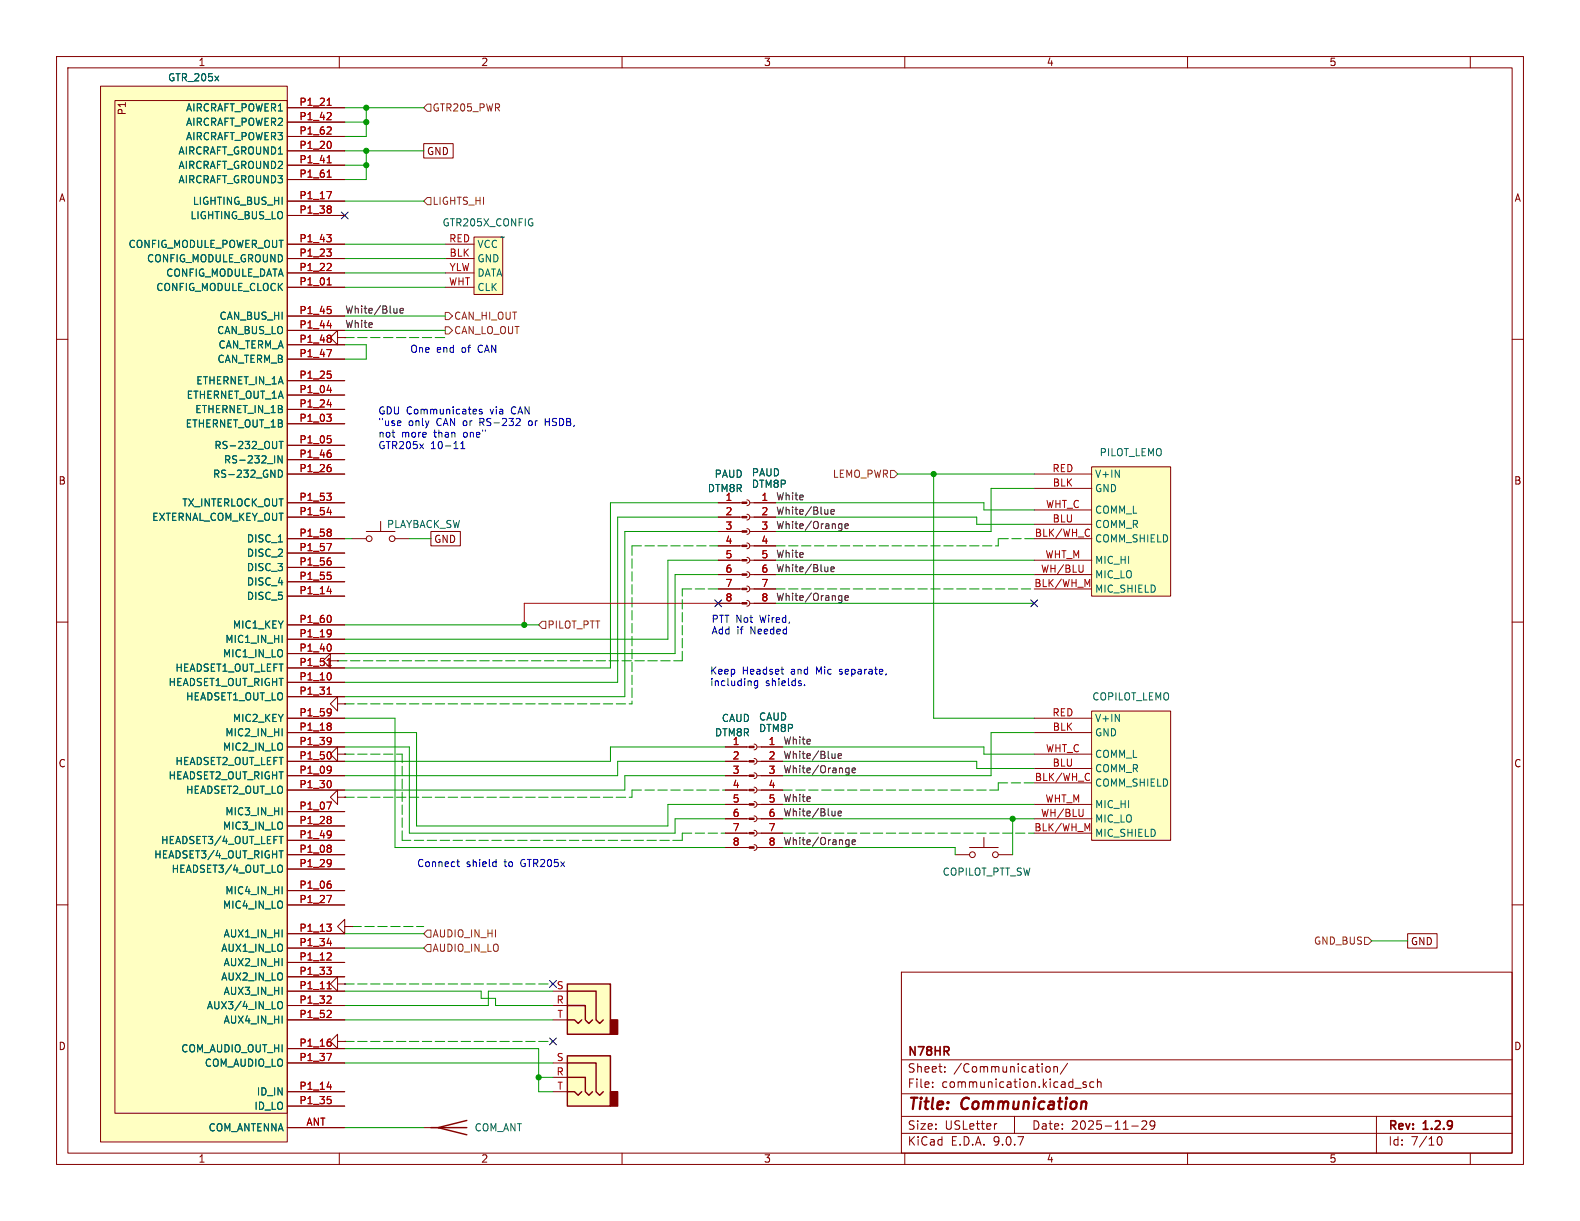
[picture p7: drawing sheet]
<svg xmlns="http://www.w3.org/2000/svg" width="279mm" height="216mm" viewBox="0 0 279 216" stroke-linecap="round" stroke-linejoin="round" font-family="sans-serif">
<g fill="none" stroke="#840000" stroke-width=".18">
<path d="M10 10h259.4v195.9h-259.4zM12 12h255.4v191.9h-255.4zM60 10v2M110 10v2M160 10v2M210 10v2M260 10v2M10 60h2M267.4 60h2M10 110h2M267.4 110h2M10 160h2"/>
<path d="M159.4 171.9h108v32h-108zM267.4 160h2M159.4 197.4h108M159.4 193.4h108M159.4 187.4h108M164.9 192.1v.2M164.9 191.4v.1M167.1 189.4v.2M167.1 188.7v.1M176.3 198.7l-.3 .1M179.4 197.4v3M185 188.7l.4-.1 .3 .3v.4l-.1 .2-.4 .1-.2-.2"/>
<path d="M186.4 188.7l.2-.1 .3 .1 .1 .9M186.4 188.6v1M188.8 188l-1.3 1.9M190.1 192.4h1.1M192.1 191.4l-.4-.1-.2 .2 .1 .2 .5 .2v.3h-.6M193.4 191.4l-.4-.1-.3 .3v.4l.2 .2h.5M194.1 191.4l.2-.1 .3 .1 .1 .9M194.1 190.8v1.5M200.1 199.1h1.2M201.9 198.3l.6-.1 .2 .1 .1 .3-.9 1.1h.9M204.2 198.8l-.3 .3h-.3l-.2-.3 .1-.5 .4-.1 .2 .1a.99 .99 0 0 1-.3 1.4h-.3M243.4 197.4v6.5"/>
<path d="M60 203.9v2M110 203.9v2M159.4 200.4h108M160 203.9v2M210 203.9v2M254.1 201.6l.2-.5 .2-.1a.81 .81 0 0 1 .6 .6 .81 .81 0 0 1-.3 .8h-.4l-.3-.5M260 203.9v2"/>
</g>
<path d="M193 82.6h14v22.8h-14z" fill="#ffffc2"/>
<g fill="none" stroke="#840000" stroke-width=".18">
<path d="M62.2 95.3h2.6M64.8 94h5M67.3 92.2v1.8M69.8 95.3h2.6M127 99.1h4.2M127 88.9h4.2M127 91.4h4.2M127 94h4.2M127 96.5h4.2M132.1 88.4l.3 .1 .2 .4-.2 .4-.3 .1M132.1 90.9l.3 .2 .2 .3-.2 .4-.3 .1M132.1 93.5l.3 .1 .2 .4-.2 .3-.3 .2"/>
<path d="M132.1 96l.3 .2 .2 .3-.2 .4-.3 .1M132.1 98.6l.3 .1 .2 .4-.2 .3-.3 .2M132.6 99.1h4.6M132.6 88.9h4.6M132.6 91.4h4.6M132.6 94h4.6M132.6 96.5h4.6M182.9 83.8h10.1M182.9 86.4h10.1M182.9 90.2h10.1M182.9 92.7h10.1M182.9 95.3h10.1"/>
<path d="M182.9 99.1h10.1M193 82.6h14v22.8h-14zM58.4 116.8v-1.2l-1.3 1.2 1.3 1.3v-1.3h1.3M59.7 116.8h.1M127 101.6h4.2M127 104.1h4.2M127 106.7h4.2M132.1 101.1l.3 .1 .2 .4-.2 .4-.3 .1M132.1 103.6l.3 .2 .2 .3-.2 .4-.3 .1M132.1 106.2l.3 .1 .2 .4-.2 .3-.3 .2M132.6 101.6h4.6M132.6 104.1h4.6"/>
<path d="M132.6 106.7h4.6M182.9 101.6h10.1M182.9 104.1h10.1M59.7 124.5v-1.3l-1.3 1.3 1.3 1.2v-1.2h1.3M61 124.5h.1M133.3 131.6l.4 .1 .2 .4-.2 .3-.4 .2M133.3 134.1l.4 .2 .2 .3-.2 .4-.4 .1M133.3 136.7l.4 .1 .2 .4-.2 .3-.4 .2M133.3 139.2l.4 .1 .2 .4-.2 .4-.4 .1M133.9 132.1h4.5M133.9 134.6h4.5M133.9 137.2h4.5"/>
<path d="M133.9 139.7h4.5M133.3 141.7l.4 .2 .2 .3-.2 .4-.4 .1M133.3 144.3l.4 .1 .2 .4-.2 .3-.4 .2M133.3 146.8l.4 .2 .2 .3-.2 .4-.4 .1M133.3 149.4l.4 .1 .2 .4-.2 .3-.4 .2M133.9 142.2h4.5M133.9 144.8h4.5M133.9 147.3h4.5M133.9 149.9h4.5M59.7 174v-1.3l-1.3 1.3 1.3 1.3v-1.3h1.3M61 174h.1M61 163.8v-1.2l-1.3 1.2 1.3 1.3v-1.3h1.2"/>
<path d="M62.2 163.8h.1M59.7 184.2v-1.3l-1.3 1.3 1.3 1.2v-1.2h1.3M61 184.2h.1M74.9 199.4h2.6"/>
<circle cx="65.3" cy="95.3" r=".51"/>
<circle cx="69.3" cy="95.3" r=".51"/>
</g>
<path d="M191.5 99.9v1l-.2 .3M192.4 93.6l.3 .1M192.7 94.7l-.3 .1M192.3 103.4l.4-.9v1.2" fill="none" stroke="#a90000" stroke-width=".18"/>
<g fill="#840000" stroke="#840000" stroke-width=".18">
<path d="M131.2 88.8h.9v.2h-.9z"/>
<path d="M131.2 91.3h.9v.3h-.9z"/>
<path d="M131.2 93.9h.9v.2h-.9z"/>
<path d="M131.2 96.4h.9v.2h-.9z"/>
<path d="M131.2 98.9h.9v.3h-.9z"/>
<path d="M131.2 101.5h.9v.2h-.9z"/>
<path d="M131.2 104h.9v.3h-.9z"/>
<path d="M131.2 106.6h.9v.2h-.9z"/>
</g>
<path d="M76.2 199.4h6.3M82.5 198.1l-5 1.3 5 1.3" fill="none" stroke="#840000" stroke-width=".25"/>
<path d="M100.3 174h7.6v8.9h-7.6z" fill="#ffffc2"/>
<path d="M107.9 180.3h1.3v2.6h-1.3z" fill="#840000" stroke="#840000" stroke-width=".25"/>
<path d="M100.3 174h7.6v8.9h-7.6zM100.3 177.8h3.2v2.5l.6 .7 .7-.7M100.3 175.3h5.1v5l.6 .7 .7-.7M100.3 180.3h1.3l.6 .7 .7-.7" fill="none" stroke="#840000" stroke-width=".25"/>
<path d="M97.8 175.3h2.5M97.8 177.8h2.5M97.8 180.3h2.5" fill="none" stroke="#840000" stroke-width=".18"/>
<path d="M100.3 186.7h7.6v8.9h-7.6z" fill="#ffffc2"/>
<path d="M107.9 193h1.3v2.6h-1.3z" fill="#840000" stroke="#840000" stroke-width=".25"/>
<path d="M100.3 186.7h7.6v8.9h-7.6zM100.3 190.5h3.2v2.5l.6 .7 .7-.7M100.3 193h1.3l.6 .7 .7-.7M100.3 188h5.1v5l.6 .7 .7-.7" fill="none" stroke="#840000" stroke-width=".25"/>
<path d="M59.7 133.4v-1.3l-1.3 1.3 1.3 1.2v-1.2h1.3M61 133.4h.1M97.8 188h2.5M97.8 190.5h2.5M97.8 193h2.5" fill="none" stroke="#840000" stroke-width=".18"/>
<path d="M83.8 41.9h5.1v10.2h-5.1z" fill="#ffffc2"/>
<path d="M78.7 43.2h5.1M78.7 45.7h5.1M78.7 48.3h5.1M78.7 50.8h5.1M83.8 41.9h5.1v10.2h-5.1zM59.7 141v-1.3l-1.3 1.3 1.3 1.2v-1.2h1.3M61 141h.1" fill="none" stroke="#840000" stroke-width=".18"/>
<path d="M193 125.7h14v22.9h-14z" fill="#ffffc2"/>
<g fill="none" stroke="#840000" stroke-width=".18">
<path d="M59.7 59.7v-1.3l-1.3 1.3 1.3 1.3v-1.3h1.3M61 59.7h.1M128.3 132.1h4.2M128.3 134.6h4.2M128.3 137.2h4.2M128.3 139.7h4.2M182.9 127h10.1M182.9 129.5h10.1M182.9 133.4h10.1M182.9 135.9h10.1M182.9 138.4h10.1M193 125.7h14v22.9h-14z"/>
<path d="M128.3 142.2h4.2M128.3 144.8h4.2M128.3 147.3h4.2M128.3 149.9h4.2M182.9 142.2h10.1M182.9 144.8h10.1M182.9 147.3h10.1"/>
</g>
<path d="M192.4 136.7l.3 .2M192.7 137.9l-.3 .1M191.5 143.1v1l-.2 .3M192.3 146.5l.4-.9v1.3" fill="none" stroke="#a90000" stroke-width=".18"/>
<g fill="#840000" stroke="#840000" stroke-width=".18">
<path d="M132.5 132h.8v.2h-.8z"/>
<path d="M132.5 134.5h.8v.2h-.8z"/>
<path d="M132.5 137h.8v.3h-.8z"/>
<path d="M132.5 139.6h.8v.2h-.8z"/>
<path d="M132.5 142.1h.8v.3h-.8z"/>
<path d="M132.5 144.7h.8v.2h-.8z"/>
<path d="M132.5 147.2h.8v.2h-.8z"/>
<path d="M132.5 149.7h.8v.3h-.8z"/>
</g>
<g fill="#ffffc2">
<path d="M17.8 15.2h33v186.7h-33z"/>
<path d="M20.3 17.8h30.5v179.1h-30.5z"/>
</g>
<g fill="none" stroke="#840000" stroke-width=".18">
<path d="M17.8 15.2h33v186.7h-33zM20.3 17.8h30.5v179.1h-30.5zM50.8 19.1h10.2M50.8 21.6h10.2M50.8 24.1h10.2M50.8 26.7h10.2M50.8 29.2h10.2M50.8 31.8h10.2M50.8 35.6h10.2M50.8 38.1h10.2M74.9 25.4h5.2v2.5h-5.2zM50.8 43.2h10.2"/>
<path d="M50.8 45.7h10.2M50.8 48.3h10.2M50.8 50.8h10.2M50.8 55.9h10.2M50.8 58.4h10.2M61 59.7h.1M50.8 61h10.2M50.8 63.5h10.2M50.8 67.3h10.2M50.8 69.9h10.2M50.8 72.4h10.2M50.8 74.9h10.2"/>
<path d="M50.8 78.7h10.2M50.8 81.3h10.2M50.8 83.8h10.2M50.8 88.9h10.2M50.8 91.4h10.2M50.8 95.3h10.2M50.8 97.8h10.2M76.2 94h5.2v2.5h-5.2zM127 88.9h3.8M127 91.4h3.8M127 94h3.8M127 96.5h3.8"/>
<path d="M127 99.1h3.8M133.3 88.9h3.9M133.3 91.4h3.9M133.3 94h3.9M133.3 96.5h3.9M133.3 99.1h3.9M50.8 100.3h10.2M50.8 102.9h10.2M50.8 105.4h10.2M50.8 110.5h10.2M50.8 113h10.2M50.8 115.6h10.2"/>
<path d="M50.8 118.1h10.2M59.7 116.8h.1M127 101.6h3.8M127 104.1h3.8M127 106.7h3.8M133.3 101.6h3.9M133.3 104.1h3.9M133.3 106.7h3.9M50.8 120.7h10.2M50.8 123.2h10.2M50.8 127h10.2M50.8 129.5h10.2"/>
<path d="M50.8 132.1h10.2M50.8 134.6h10.2M50.8 137.2h10.2M50.8 139.7h10.2M61 124.5h.1M61 133.4h.1M128.3 132.1h3.8M128.3 134.6h3.8M128.3 137.2h3.8M128.3 139.7h3.8M134.6 132.1h3.8M134.6 134.6h3.8"/>
<path d="M134.6 137.2h3.8M134.6 139.7h3.8M50.8 143.5h10.2M50.8 146.1h10.2M50.8 148.6h10.2M50.8 151.1h10.2M50.8 153.7h10.2M50.8 157.5h10.2M61 141h.1M128.3 149.9h3.8M128.3 142.2h3.8M128.3 144.8h3.8"/>
<path d="M128.3 147.3h3.8M134.6 149.9h3.8M134.6 142.2h3.8M134.6 144.8h3.8M134.6 147.3h3.8M168.9 151.1h2.5M171.4 149.9h5.1M174 148.1v1.8M176.5 151.1h2.6M50.8 160h10.2M50.8 165.1h10.2M50.8 167.6h10.2"/>
<path d="M50.8 170.2h10.2M50.8 172.7h10.2M50.8 175.3h10.2M50.8 177.8h10.2M61 174h.1M62.2 163.8h.1M248.9 165.1h5.2v2.5h-5.2zM50.8 180.3h10.2M50.8 185.4h10.2M50.8 188h10.2M50.8 193h10.2M50.8 195.6h10.2"/>
<path d="M50.8 199.4h10.2M61 184.2h.1"/>
<circle cx="172" cy="151.1" r=".51"/>
<circle cx="176" cy="151.1" r=".51"/>
</g>
<g fill="none" stroke="#a90000" stroke-width=".18">
<path d="M57.8 18.6h.8M58.5 20l.1 .1-.1 .3-.7 .8h.8M57.8 33.9h.8l-.5 1.2M57.8 28.8h.8M57.8 31.3h.8M58.5 22.5l.1 .2-.1 .3-.7 .7h.8M58.5 36.5l.1 .2-.1 .2M58.5 37l.1 .2-.1 .4M58.5 25.2v.8M57.8 41.5h.8l-.5 .5M57.8 44h.8l-.5 .5M57.8 50.4h.8"/>
<path d="M57.8 57.6h.8M57.9 54.2h.6M58.5 46.6l.1 .2-.1 .3-.7 .7h.8M58.5 54.7l.1 .2-.1 .5M58.5 59.3l.1 .2-.1 .3M58.5 59.9l.1 .2-.1 .4M58.5 42.1v.5M58.5 44.6v.6M57.8 61.8h.8l-.5 1.3M57.8 73.2h.8l-.5 .5M57.8 69h.8M57.8 71.5h.8"/>
<path d="M57.9 65.6h.6M57.9 77.1h.6M58.5 66.2l.1 .1-.1 .5M58.5 77.6l.1 .2-.1 .5M58.5 73.8v.6M57.8 87.2h.8l-.5 .5M57.8 96.1h.8l-.5 1.3M57.8 90.6h.8M58.5 93.6l.1 .2-.1 .2M58.5 94.2l.1 .1-.1 .5M58.5 80.2v.5M58.5 82.7v.6"/>
<path d="M58.5 87.8v.6M58.5 99.2v.6M57.8 104.6h.8M57.8 117.7h.8M57.9 101.2h.6M58.5 101.7l.1 .2-.1 .5M58.5 111.4v.1a1.07 1.07 0 0 1-.1 1M58.5 109v.8M58.5 114.1v.8M58.5 119.2v.8M58.6 111.9l-.1 .2M57.8 122.8h.8"/>
<path d="M58.5 125.4a1.07 1.07 0 0 1-.1 1.1M58.5 127.9l.1 .2-.1 .2M58.5 128.5l.1 .1-.1 .5M58.5 130.5a1.07 1.07 0 0 1-.1 1M58.5 135.5v.1a1.07 1.07 0 0 1-.1 1M58.5 133.2v.8M58.5 138.3v.7M58.6 125.9l-.1 .1M58.6 130.9l-.1 .2M58.6 136l-.1 .2M57.8 141.8h.8l-.5 1.3M57.8 158.3h.8l-.5 1.3"/>
<path d="M58.5 144.4l.1 .2-.1 .2M58.5 145l.1 .1-.1 .5M58.5 147a1.07 1.07 0 0 1-.1 1.1M58.5 149.5l.1 .2-.1 .2M58.5 150l.1 .2-.1 .5M58.5 152v.1a1.07 1.07 0 0 1-.1 1M58.5 156.4v.5M58.6 147.4l-.1 .2M58.6 152.5l-.1 .2M57.8 163.4h.8l-.5 .5M57.8 171h.8l-.5 .5M57.8 166.8h.8"/>
<path d="M57.8 174.8h.8M58.5 168.6l.1 .1-.1 .3-.7 .8h.8M58.5 176.2l.1 .2-.1 .3-.7 .7h.8M58.5 178.7l.1 .2-.1 .3-.7 .7h.8M58.5 164v.6M58.5 171.6v.6M57.8 186.3h.8l-.5 1.2M57.8 192.2h.8M57.9 193.9h.6M58.5 194.4l.1 .2-.1 .5M58.5 184.3v.6"/>
</g>
<path d="M49.3 78h.8M49.7 78v1.3M49.2 83.1a.64 .64 0 0 1 .8 .7 .64 .64 0 0 1-.8 .6zM49.9 80.6v1.3l-.7-1.3v1.3M49.3 147.9h.8M49.3 150.4h.8M49.6 153h.2a.81 .81 0 0 1-.2 1.2M49.2 177.3l.2-.2a.43 .43 0 0 1 .5 .4v.5a.43 .43 0 0 1-.3 .4 .43 .43 0 0 1-.4-.2" fill="none" stroke="#006464" stroke-width=".18"/>
<path d="M75.6 18.4h.6v1.3h-.6l-.7-.6zM75.6 34.9h.6v1.3h-.6l-.7-.6zM78.7 55.2h.7l.6 .7-.6 .6h-.7zM78.7 57.8h.7l.6 .6-.6 .7h-.7zM157.5 83.2h.6l.6 .6-.6 .7h-.6zM95.9 109.9h.6v1.2h-.6l-.7-.6zM75.6 164.5h.6v1.2h-.6l-.7-.6zM75.6 167h.6v1.3h-.6l-.7-.7zM241.3 165.7h.6l.7 .7-.7 .6h-.6z" fill="none" stroke="#725600" stroke-width=".18"/>
<g fill="none" stroke="#0f0f0f" stroke-width=".18">
<path d="M70.2 54.5v.9M70.2 55.2l-.2 .2M70.7 54.9l.6-.1v-.2l-.4-.1-.2 .2 .1 .6h.5M146.4 90.1v.8M146.4 90.8l-.2 .1M146.9 90.5l.6-.1v-.3h-.4l-.2 .2 .1 .6h.5M148.5 92.6l.4 .1M148.9 92.6v1l-.1 .2-.4 .1M148.9 93.4l-.4 .1M149.4 93l.6-.1v-.2l-.4-.1-.2 .2 .1 .6h.5M146.4 100.2v.9M146.4 101l-.2 .1"/>
<path d="M146.9 100.7l.6-.2v-.2l-.4-.1-.2 .2 .1 .6h.5M148.5 105.3l.4 .1M148.9 105.3v1l-.1 .2-.4 .1M148.9 106.1l-.4 .1M149.4 105.7l.6-.1v-.2l-.4-.1-.2 .2 .1 .6h.5M147.7 133.3v.8M147.7 134l-.2 .1M148.2 133.7l.6-.1v-.3h-.4l-.2 .1 .1 .6h.5M149.8 135.8l.3 .1M150.1 135.8v1l-.1 .2-.3 .1M150.1 136.6h-.3M150.7 136.2l.6-.1-.1-.2-.3-.1-.2 .2v.6h.5"/>
<path d="M147.7 143.4v.9M147.7 144.1l-.2 .2M148.2 143.8l.6-.1v-.2l-.4-.1-.2 .2 .1 .6h.5M149.8 148.5l.3 .1M150.1 148.5v1l-.1 .2-.3 .1M150.1 149.3h-.3M150.7 148.9l.6-.1-.1-.2-.3-.1-.2 .2v.6h.5"/>
</g>
<g fill="none" stroke="#009600" stroke-width=".18">
<path d="M61 19.1h13.9M64.8 19.1v5h-3.8M61 21.6h3.8M61 29.2h3.8M61 35.6h13.9M61 26.7h13.9M64.8 26.7v5.1h-3.8M61 58.4h17.7M61 55.9h17.7M61 50.8h17.7M61 48.3h17.7M61 43.2h17.7"/>
<path d="M61 45.7h17.7M61 61h3.8v2.5h-3.8M61 95.3h1.2M72.4 95.3h3.8M127 99.1h-8.9v13.9h-57.1M127 88.9h-19.1v29.2h-46.9M127 91.4h-17.8v29.3h-48.2M127 94h-16.5v29.2h-49.5M137.2 99.1h45.7M137.2 88.9h36.8v1.3h8.9M137.2 91.4h35.5v1.3h10.2M158.7 83.8h24.2"/>
<path d="M165.1 83.8v43.2h17.8M182.9 86.4h-7.6v7.6h-38.1M61 110.5h34.2M127 101.6h-7.6v14h-58.4M137.2 101.6h45.7M137.2 106.7h45.7M61 129.5h12.7v16.6h44.4v-3.9h10.2M61 132.1h11.4v15.2h47v-2.5h8.9M61 127h8.8v22.9h58.5M128.3 132.1h-20.4v2.5h-46.9M128.3 134.6h-19.1v2.6h-48.2M128.3 137.2h-17.8v2.5h-49.5"/>
<path d="M138.4 134.6h34.3v1.3h10.2M138.4 132.1h35.6v1.3h8.9M182.9 129.5h-7.6v7.7h-36.9M138.4 149.9h30.5v1.2M138.4 144.8h44.5M138.4 142.2h44.5M179.1 144.8v6.3M61 175.3h24.1v1.2h2.5v1.3h10.2M61 165.1h13.9M61 167.6h13.9M97.8 175.3h-11.4v2.5h-25.4M242.6 166.4h6.3"/>
<path d="M61 185.4h34.2v7.6h2.6M61 199.4h13.9M61 180.3h36.8M61 188h36.8M95.2 190.5h2.6"/>
</g>
<g fill="none" stroke="#009600" stroke-width=".18" stroke-dasharray="1.7 .6">
<path d="M61 59.7h17.7M111.8 96.5v28M111.8 96.5h15.2M137.2 96.5h39.3M176.5 95.3v1.2M182.9 95.3h-6.4M59.7 116.8h60.9M120.6 104.1h6.4M120.6 116.8v-12.7M137.2 104.1h45.7M61 133.4h10.1M61 124.5h50.8"/>
<path d="M111.8 139.7h16.5M111.8 139.7v1.3M138.4 139.7h38.1M176.5 139.7v-1.3M176.5 138.4h6.4M61 141h50.8M71.1 148.6v-15.2M120.6 147.3h7.7M120.6 148.6h-49.5M120.6 147.3v1.3M138.4 147.3h44.5M61 174h36.8"/>
<path d="M62.2 163.8h12.7M61 184.2h36.8"/>
</g>
<path d="M127 106.7h-34.3v3.8" fill="none" stroke="#c20000" stroke-width=".18"/>
<path d="M60.4 37.5l1.2 1.2M61.6 37.5l-1.2 1.2M126.4 106.1l1.2 1.2M127.6 106.1l-1.2 1.2M182.3 106.1l1.2 1.2M183.5 106.1l-1.2 1.2M97.2 173.4l1.2 1.2M98.4 173.4l-1.2 1.2M97.2 183.5l1.2 1.3M98.4 183.5l-1.2 1.3" fill="none" stroke="#000084" stroke-width=".18"/>
<g fill="none" stroke="#0000c2" stroke-width=".18">
<path d="M70.7 74.4l.2 .3-.6 .1M70.8 75.2l-.1 .1M80.3 79.3h.7M81.5 79.3h.7M81.5 78.4l.3-.3v1.2M84.1 72.4l.2 .3-.6 .1M84.2 73.1l-.1 .1M85.2 72.4h-.3l-.2 .1 .1 .2 .4 .1v.3h-.5M91.9 74.1v.4l-.7 .8h.8M93.6 74.5l-.1 .1 .1 .6M96.4 74v1.3M96.4 74.6h.7"/>
<path d="M138.1 118.3h.5M138.3 119.1l.3 .1M134 120.4v1l-.3 .3-.3-.1M134 120.5l-.4-.1-.2 .2 .1 .6h.5M142.3 121.1v.1M80.8 152.4h.5M81 152v1.1l.3 .1M87.4 152.4l.3 .1M87.7 153.2h-.3M87.7 152v1.2"/>
</g>
<g fill="#009600" stroke="#009600" stroke-width=".18">
<circle cx="64.8" cy="21.6" r=".46"/>
<circle cx="64.8" cy="19.1" r=".46"/>
<circle cx="64.8" cy="29.2" r=".46"/>
<circle cx="64.8" cy="26.7" r=".46"/>
<circle cx="95.2" cy="190.5" r=".46"/>
<circle cx="179.1" cy="144.8" r=".46"/>
<circle cx="92.7" cy="110.5" r=".46"/>
<circle cx="165.1" cy="83.8" r=".46"/>
</g>
<g font-size="2.8" fill="#840000">
<text x="160.4" y="196.8">Title:</text>
<text x="170.1" y="196.8">Communication</text>
</g>
<g font-size="2.1" fill="#840000">
<text x="160.4" y="189.9">Sheet:</text>
<text x="160.4" y="187.1">N78HR</text>
<text x="168.6" y="189.9">/Communication/</text>
<text x="160.4" y="192.6">File:</text>
<text x="166.5" y="192.6">communication.kicad_sch</text>
<text x="160.4" y="202.8">KiCad</text>
<text x="160.4" y="200">Size:</text>
<text x="167.1" y="200">USLetter</text>
<text x="168.1" y="202.8">E.D.A.</text>
<text x="175.7" y="202.8">9.0.7</text>
<text x="182.4" y="200">Date:</text>
<text x="189.4" y="200">2025-11-29</text>
<text x="245.4" y="200.2">Rev:</text>
<text x="245.4" y="202.8">Id:</text>
<text x="249.5" y="202.8">7/10</text>
<text x="251.8" y="200.2">1.2.9</text>
</g>
<g font-size="1.8" fill="#840000">
<text x="35" y="11.9">1</text>
<text x="85" y="11.9">2</text>
<text x="135" y="11.9">3</text>
<text x="185" y="11.9">4</text>
<text x="235" y="11.9">5</text>
<text x="22.5" y="20.5" transform="rotate(-90 22.5 20.5)">P1</text>
<text x="75.4" y="27.6">GND</text>
<text x="10.3" y="35.9">A</text>
<text x="267.7" y="35.9">A</text>
<text x="10.3" y="85.9">B</text>
<text x="267.7" y="85.9">B</text>
<text x="76.7" y="96.2">GND</text>
<text x="10.3" y="135.9">C</text>
<text x="267.7" y="135.9">C</text>
<text x="249.4" y="167.3">GND</text>
<text x="10.3" y="185.9">D</text>
<text x="267.7" y="185.9">D</text>
<text x="35" y="205.8">1</text>
<text x="85" y="205.8">2</text>
<text x="135" y="205.8">3</text>
<text x="185" y="205.8">4</text>
<text x="235" y="205.8">5</text>
</g>
<g font-size="1.8" fill="#006464">
<text x="29.6" y="14.6">GTR_205x</text>
<text x="32.8" y="19.9">AIRCRAFT_POWER1</text>
<text x="32.8" y="22.5">AIRCRAFT_POWER2</text>
<text x="31.5" y="27.5">AIRCRAFT_GROUND1</text>
<text x="32.8" y="25">AIRCRAFT_POWER3</text>
<text x="31.5" y="30.1">AIRCRAFT_GROUND2</text>
<text x="31.5" y="32.6">AIRCRAFT_GROUND3</text>
<text x="33.6" y="39">LIGHTING_BUS_LO</text>
<text x="34" y="36.4">LIGHTING_BUS_HI</text>
<text x="78.2" y="40.2">GTR205X_CONFIG</text>
<text x="22.6" y="44">CONFIG_MODULE_POWER_OUT</text>
<text x="25.9" y="46.6">CONFIG_MODULE_GROUND</text>
<text x="84.3" y="44">VCC</text>
<text x="84.3" y="46.6">GND</text>
<text x="88.3" y="42.8">~</text>
<text x="27.5" y="51.7">CONFIG_MODULE_CLOCK</text>
<text x="29.3" y="49.1">CONFIG_MODULE_DATA</text>
<text x="84.3" y="49.1">DATA</text>
<text x="84.3" y="51.7">CLK</text>
<text x="38.3" y="59.3">CAN_BUS_LO</text>
<text x="38.7" y="56.7">CAN_BUS_HI</text>
<text x="38.4" y="64.4">CAN_TERM_B</text>
<text x="38.5" y="61.8">CAN_TERM_A</text>
<text x="32.9" y="70.7">ETHERNET_OUT_1A</text>
<text x="34.6" y="68.2">ETHERNET_IN_1A</text>
<text x="32.7" y="75.8">ETHERNET_OUT_1B</text>
<text x="34.4" y="73.3">ETHERNET_IN_1B</text>
<text x="37.8" y="79.6">RS-232_OUT</text>
<text x="39.5" y="82.1">RS-232_IN</text>
<text x="194.4" y="80.9">PILOT_LEMO</text>
<text x="32.1" y="89.8">TX_INTERLOCK_OUT</text>
<text x="37.6" y="84.7">RS-232_GND</text>
<text x="125.1" y="87.2">DTM8R</text>
<text x="126.3" y="84.7">PAUD</text>
<text x="132.9" y="84.4">PAUD</text>
<text x="132.9" y="86.5">DTM8P</text>
<text x="193.5" y="84.7">V+IN</text>
<text x="193.5" y="87.2">GND</text>
<text x="26.8" y="92.3">EXTERNAL_COM_KEY_OUT</text>
<text x="68.3" y="93.6">PLAYBACK_SW</text>
<text x="193.5" y="91">COMM_L</text>
<text x="193.5" y="93.6">COMM_R</text>
<text x="43.6" y="96.1">DISC_1</text>
<text x="43.6" y="98.7">DISC_2</text>
<text x="43.6" y="101.2">DISC_3</text>
<text x="193.5" y="96.1">COMM_SHIELD</text>
<text x="193.5" y="99.9">MIC_HI</text>
<text x="43.6" y="103.7">DISC_4</text>
<text x="43.6" y="106.3">DISC_5</text>
<text x="193.5" y="102.5">MIC_LO</text>
<text x="193.5" y="105">MIC_SHIELD</text>
<text x="39.7" y="113.9">MIC1_IN_HI</text>
<text x="41.1" y="111.4">MIC1_KEY</text>
<text x="30.9" y="119">HEADSET1_OUT_LEFT</text>
<text x="39.3" y="116.4">MIC1_IN_LO</text>
<text x="29.7" y="121.5">HEADSET1_OUT_RIGHT</text>
<text x="32.8" y="124.1">HEADSET1_OUT_LO</text>
<text x="193.1" y="124.1">COPILOT_LEMO</text>
<text x="39.7" y="130.4">MIC2_IN_HI</text>
<text x="41.1" y="127.9">MIC2_KEY</text>
<text x="126.3" y="130.4">DTM8R</text>
<text x="127.5" y="127.9">CAUD</text>
<text x="134.1" y="127.6">CAUD</text>
<text x="134.1" y="129.6">DTM8P</text>
<text x="193.5" y="127.9">V+IN</text>
<text x="193.5" y="130.4">GND</text>
<text x="30.9" y="135.5">HEADSET2_OUT_LEFT</text>
<text x="39.3" y="132.9">MIC2_IN_LO</text>
<text x="193.5" y="134.2">COMM_L</text>
<text x="193.5" y="136.8">COMM_R</text>
<text x="29.7" y="138">HEADSET2_OUT_RIGHT</text>
<text x="32.8" y="140.6">HEADSET2_OUT_LO</text>
<text x="193.5" y="139.3">COMM_SHIELD</text>
<text x="193.5" y="143.1">MIC_HI</text>
<text x="28.4" y="149.5">HEADSET3/4_OUT_LEFT</text>
<text x="39.3" y="146.9">MIC3_IN_LO</text>
<text x="39.7" y="144.4">MIC3_IN_HI</text>
<text x="193.5" y="145.6">MIC_LO</text>
<text x="193.5" y="148.2">MIC_SHIELD</text>
<text x="27.2" y="152">HEADSET3/4_OUT_RIGHT</text>
<text x="30.3" y="154.5">HEADSET3/4_OUT_LO</text>
<text x="166.6" y="155">COPILOT_PTT_SW</text>
<text x="39.3" y="160.9">MIC4_IN_LO</text>
<text x="39.7" y="158.3">MIC4_IN_HI</text>
<text x="39.4" y="166">AUX1_IN_HI</text>
<text x="39" y="168.5">AUX1_IN_LO</text>
<text x="39" y="173.6">AUX2_IN_LO</text>
<text x="39.4" y="171">AUX2_IN_HI</text>
<text x="36.5" y="178.7">AUX3/4_IN_LO</text>
<text x="39.4" y="176.1">AUX3_IN_HI</text>
<text x="39.4" y="181.2">AUX4_IN_HI</text>
<text x="31.9" y="186.3">COM_AUDIO_OUT_HI</text>
<text x="36.1" y="188.8">COM_AUDIO_LO</text>
<text x="44.9" y="196.4">ID_LO</text>
<text x="45.3" y="193.9">ID_IN</text>
<text x="36.8" y="200.3">COM_ANTENNA</text>
<text x="83.8" y="200.3">COM_ANT</text>
</g>
<g font-size="1.8" fill="#a90000">
<text x="52.8" y="18.8">P1_21</text>
<text x="52.8" y="21.3">P1_42</text>
<text x="52.8" y="23.9">P1_62</text>
<text x="52.8" y="26.4">P1_20</text>
<text x="52.8" y="29">P1_41</text>
<text x="52.8" y="31.5">P1_61</text>
<text x="52.8" y="35.3">P1_17</text>
<text x="52.8" y="37.8">P1_38</text>
<text x="52.8" y="42.9">P1_43</text>
<text x="52.8" y="45.5">P1_23</text>
<text x="79.3" y="42.9">RED</text>
<text x="79.4" y="45.5">BLK</text>
<text x="52.8" y="48">P1_22</text>
<text x="52.8" y="50.5">P1_01</text>
<text x="79.3" y="50.5">WHT</text>
<text x="79.4" y="48">YLW</text>
<text x="52.8" y="55.6">P1_45</text>
<text x="52.8" y="58.2">P1_44</text>
<text x="52.8" y="60.7">P1_48</text>
<text x="52.8" y="63.2">P1_47</text>
<text x="52.8" y="67.1">P1_25</text>
<text x="52.8" y="69.6">P1_04</text>
<text x="52.8" y="72.1">P1_24</text>
<text x="52.8" y="74.7">P1_03</text>
<text x="52.8" y="78.5">P1_05</text>
<text x="52.8" y="81">P1_46</text>
<text x="52.8" y="83.6">P1_26</text>
<text x="186" y="83.6">RED</text>
<text x="52.8" y="88.6">P1_53</text>
<text x="128.2" y="88.6">1</text>
<text x="134.5" y="88.6">1</text>
<text x="184.9" y="89.9">WHT_C</text>
<text x="186.1" y="86.1">BLK</text>
<text x="52.8" y="91.2">P1_54</text>
<text x="52.8" y="95">P1_58</text>
<text x="128.2" y="91.2">2</text>
<text x="128.2" y="93.7">3</text>
<text x="134.5" y="91.2">2</text>
<text x="134.5" y="93.7">3</text>
<text x="182.9" y="95">BLK/WH_C</text>
<text x="186" y="92.5">BLU</text>
<text x="52.8" y="97.5">P1_57</text>
<text x="52.8" y="100.1">P1_56</text>
<text x="128.2" y="96.3">4</text>
<text x="128.2" y="98.8">5</text>
<text x="128.2" y="101.3">6</text>
<text x="134.5" y="96.3">4</text>
<text x="134.5" y="98.8">5</text>
<text x="134.5" y="101.3">6</text>
<text x="184" y="101.3">WH/BLU</text>
<text x="184.8" y="98.8">WHT_M</text>
<text x="52.8" y="102.6">P1_55</text>
<text x="52.8" y="105.2">P1_14</text>
<text x="128.2" y="103.9">7</text>
<text x="128.2" y="106.4">8</text>
<text x="134.5" y="103.9">7</text>
<text x="134.5" y="106.4">8</text>
<text x="182.8" y="103.9">BLK/WH_M</text>
<text x="52.8" y="110.2">P1_60</text>
<text x="52.8" y="112.8">P1_19</text>
<text x="52.8" y="115.3">P1_40</text>
<text x="52.8" y="117.9">P1_51</text>
<text x="52.8" y="120.4">P1_10</text>
<text x="52.8" y="122.9">P1_31</text>
<text x="52.8" y="126.7">P1_59</text>
<text x="52.8" y="129.3">P1_18</text>
<text x="52.8" y="131.8">P1_39</text>
<text x="129.5" y="131.8">1</text>
<text x="135.8" y="131.8">1</text>
<text x="186" y="126.7">RED</text>
<text x="186.1" y="129.3">BLK</text>
<text x="52.8" y="134.4">P1_50</text>
<text x="52.8" y="136.9">P1_09</text>
<text x="129.5" y="134.4">2</text>
<text x="129.5" y="136.9">3</text>
<text x="135.8" y="134.4">2</text>
<text x="135.8" y="136.9">3</text>
<text x="184.9" y="133.1">WHT_C</text>
<text x="186" y="135.6">BLU</text>
<text x="52.8" y="139.4">P1_30</text>
<text x="52.8" y="143.3">P1_07</text>
<text x="129.5" y="139.4">4</text>
<text x="129.5" y="142">5</text>
<text x="135.8" y="139.4">4</text>
<text x="135.8" y="142">5</text>
<text x="182.9" y="138.2">BLK/WH_C</text>
<text x="184.8" y="142">WHT_M</text>
<text x="52.8" y="145.8">P1_28</text>
<text x="52.8" y="148.3">P1_49</text>
<text x="129.5" y="144.5">6</text>
<text x="129.5" y="147.1">7</text>
<text x="129.5" y="149.6">8</text>
<text x="135.8" y="144.5">6</text>
<text x="135.8" y="147.1">7</text>
<text x="135.8" y="149.6">8</text>
<text x="182.8" y="147.1">BLK/WH_M</text>
<text x="184" y="144.5">WH/BLU</text>
<text x="52.8" y="150.9">P1_08</text>
<text x="52.8" y="153.4">P1_29</text>
<text x="52.8" y="157.2">P1_06</text>
<text x="52.8" y="159.8">P1_27</text>
<text x="52.8" y="164.8">P1_13</text>
<text x="52.8" y="167.4">P1_34</text>
<text x="52.8" y="169.9">P1_12</text>
<text x="52.8" y="172.5">P1_33</text>
<text x="52.8" y="175">P1_11</text>
<text x="52.8" y="177.5">P1_32</text>
<text x="98.3" y="177.5">R</text>
<text x="98.4" y="175">S</text>
<text x="52.8" y="180.1">P1_52</text>
<text x="52.8" y="185.2">P1_16</text>
<text x="98.5" y="180.1">T</text>
<text x="52.8" y="187.7">P1_37</text>
<text x="98.3" y="190.2">R</text>
<text x="98.4" y="187.7">S</text>
<text x="52.8" y="192.8">P1_14</text>
<text x="52.8" y="195.3">P1_35</text>
<text x="98.5" y="192.8">T</text>
<text x="54.1" y="199.1">ANT</text>
</g>
<g font-size="1.8" fill="#725600">
<text x="76.4" y="19.9">GTR205_PWR</text>
<text x="76.4" y="36.4">LIGHTS_HI</text>
<text x="80.2" y="56.7">CAN_HI_OUT</text>
<text x="80.2" y="59.3">CAN_LO_OUT</text>
<text x="147.2" y="84.7">LEMO_PWR</text>
<text x="96.7" y="111.4">PILOT_PTT</text>
<text x="76.4" y="166">AUDIO_IN_HI</text>
<text x="232.3" y="167.2">GND_BUS</text>
<text x="76.4" y="168.5">AUDIO_IN_LO</text>
</g>
<g font-size="1.8" fill="#0f0f0f">
<text x="61" y="55.5">White/Blue</text>
<text x="61" y="58.1">White</text>
<text x="137.2" y="88.6">White</text>
<text x="137.2" y="93.6">White/Orange</text>
<text x="137.2" y="91.1">White/Blue</text>
<text x="137.2" y="101.3">White/Blue</text>
<text x="137.2" y="98.7">White</text>
<text x="137.2" y="106.3">White/Orange</text>
<text x="138.4" y="131.7">White</text>
<text x="138.4" y="134.3">White/Blue</text>
<text x="138.4" y="136.8">White/Orange</text>
<text x="138.4" y="141.9">White</text>
<text x="138.4" y="149.5">White/Orange</text>
<text x="138.4" y="144.4">White/Blue</text>
</g>
<g font-size="1.8" fill="#0000c2">
<text x="72.5" y="62.6">One</text>
<text x="77.2" y="62.6">end</text>
<text x="81.7" y="62.6">of</text>
<text x="84.8" y="62.6">CAN</text>
<text x="66.8" y="73.5">GDU Communicates</text>
<text x="66.8" y="75.5">&quot;use</text>
<text x="66.8" y="77.6">not</text>
<text x="71" y="77.6">more</text>
<text x="72.2" y="75.5">only</text>
<text x="76.9" y="77.6">than</text>
<text x="77.3" y="75.5">CAN or</text>
<text x="82.2" y="77.6">one&quot;</text>
<text x="85.3" y="75.5">RS-232</text>
<text x="86.8" y="73.5">via</text>
<text x="90.7" y="73.5">CAN</text>
<text x="94.1" y="75.5">or</text>
<text x="97.2" y="75.5">HSDB,</text>
<text x="66.8" y="79.6">GTR205x</text>
<text x="76.1" y="79.6">10-11</text>
<text x="125.7" y="110.3">PTT Not</text>
<text x="125.7" y="112.4">Add</text>
<text x="130.3" y="112.4">if</text>
<text x="132.8" y="112.4">Needed</text>
<text x="134.5" y="110.3">Wired,</text>
<text x="125.5" y="119.5">Keep</text>
<text x="131.2" y="119.5">Headset</text>
<text x="140" y="119.5">and</text>
<text x="144.6" y="119.5">Mic</text>
<text x="148.9" y="119.5">separate,</text>
<text x="125.5" y="121.5">including</text>
<text x="135.4" y="121.5">shields.</text>
<text x="73.7" y="153.5">Connect</text>
<text x="82.5" y="153.5">shield</text>
<text x="89.3" y="153.5">to</text>
<text x="92.4" y="153.5">GTR205x</text>
</g>
</svg>
